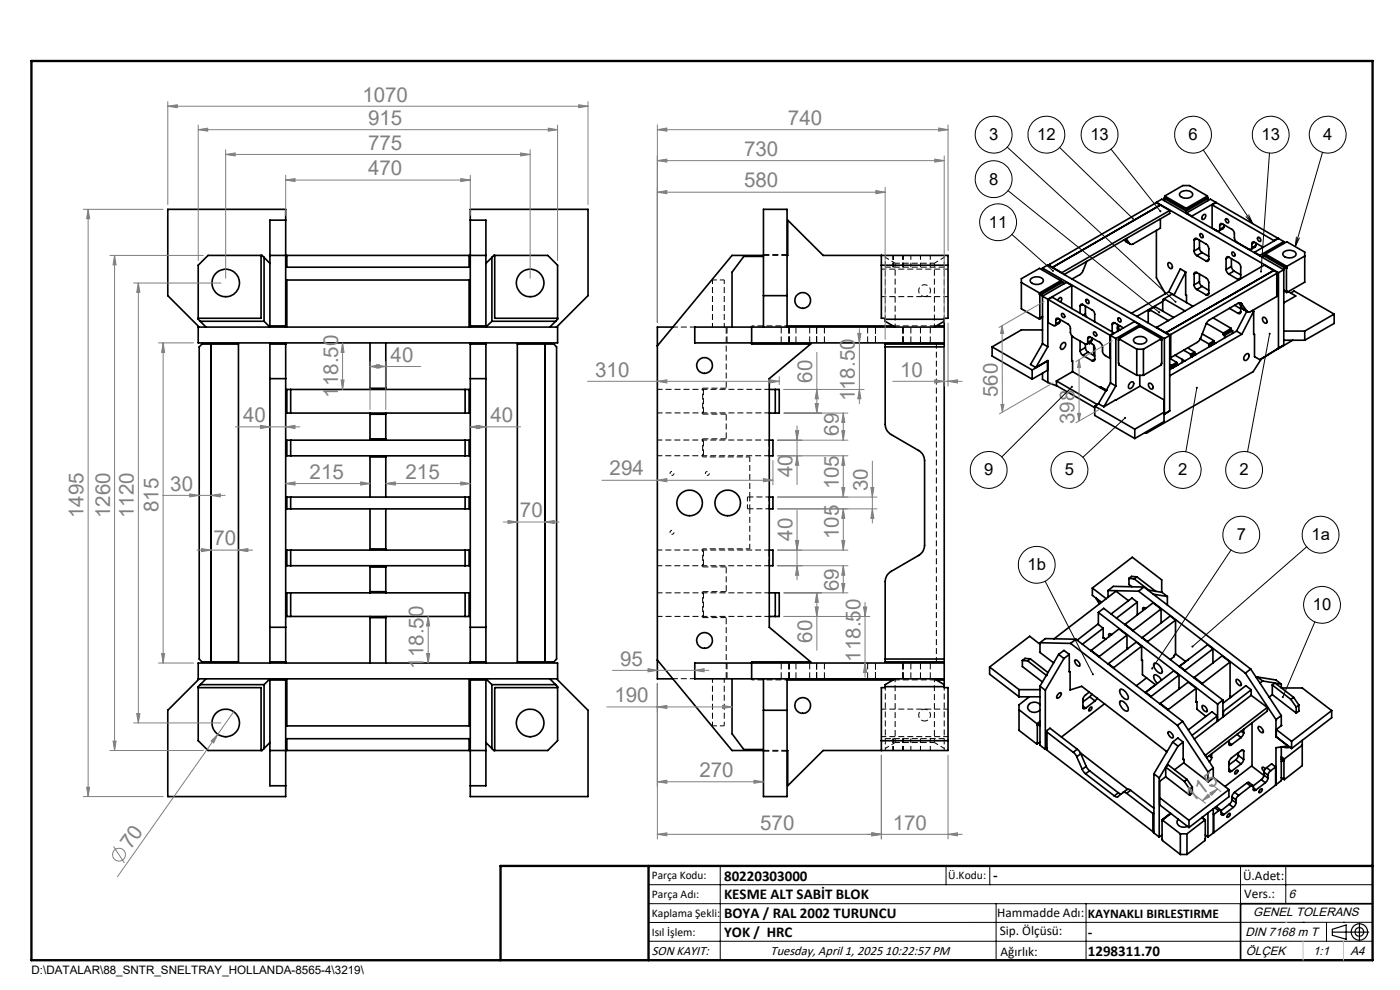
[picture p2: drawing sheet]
<svg xmlns="http://www.w3.org/2000/svg" width="297mm" height="210mm" viewBox="0 0 297 210" stroke-linecap="round" stroke-linejoin="round" font-family="sans-serif">
<g fill="none" stroke="#000" stroke-width=".35">
<path d="M55.4 54.2v13.3h-13.3M56 54.6l-.4-.4h-11.5l-2 2.1v11.4l1.6 1.7M56 54.6v13.5M56 54.6l1.3 1.3M57.3 54.2h3.3M60.6 46.7h-3.3v22.7l-1.3-1.3M60.9 54.2h38.6v2.5h-38.6zM99.8 54.2h3.3M99.8 46.7h3.3v22.7l1.3-1.3M104.4 54.6l.3-.4h11.5l2.1 2.1v11.4l-.4 .4M104.4 54.6l-1.3 1.3M104.4 54.6v13.5"/>
<path d="M105 54.2v13.3h13.3M162 54.2h-6.7l-15.8 19.2M162 54.4h-4.2l-2.5 3.3v11.7M167 54.2h.1v-7.5l7.5 7.5h26.5v13.3h-.8v1.6h-1.7M187 54.2v13.3h.8v.6l2.1 1.3M187 56.3h14.1M216.7 59.9l3.8 2.3M218.7 59.1a1.77 1.77 0 0 1 2.6 .4 1.53 1.53 0 0 1-2.2 .6l-.5-.4zM221.2 56.9l25.8 14.9M221.2 56.9l1.1-.7 25.8 14.9M221.2 56.9v.4M222.6 56.3l.7 .4"/>
<path d="M223.3 56.7l1.9 1.1M223.3 56.7v.1M225 59.5l-4.5-2.6-3.8 2.2v6.4l3.8 2.2M225 59.5l-4.5 2.7M225 59.5v.4l-4.5 2.6M225 59.6l.5 .3M225.2 57.8v.2M225.5 59.9l-4.6 2.6M225.5 59.9l.3 .3M230.5 55.4l-1.1 2.6-2 1.2M238.5 50.8l.3 .4M238.8 51.2l1 .6"/>
<path d="M238.8 51.2l.8 .5M238.9 50.6l.7 1.1M245.3 42.9v.2M245.3 48.9v10l1.9 3.4M245.3 42.9l1.2-.6 25.8 14.9M245.3 42.9l25.9 14.9M246.2 46.4v2l-5.8 3.3-.5 .1-.3-.1M246.2 43.5l1.9 1.2M246.2 43.5l-22.9 13.2M246.2 43.5l-.7-.4h-.4l-22.5 13v.3M247 42.1l4.6 2.7M247.1 41.9l-.1 .7"/>
<path d="M247.1 41.9l4.5 2.6M247.1 41.6l3.8-2.2h1.4l3.9 2.2M247.1 41.6l4.5 2.6M247.1 41.6v.3M247.9 55.8a.73 .73 0 0 1 .7 .4 .73 .73 0 0 1-.1 .8 .84 .84 0 0 1-.6-1.2zM248.1 44.7l-22.9 13.1M248.1 44.7v.6l-22.4 12.9M250.4 40.8a1.66 1.66 0 0 1 2.6 .5 1.68 1.68 0 0 1-2.7 .2l-.1-.4zM251.5 57.7l-2.4 4.9M251.5 57.7v4.9l.1-.1M251.5 57.7l-1.1-.7-2.5 4.9M251.6 44.2v.3"/>
<path d="M251.6 44.8v.5M251.7 45.2v.1M251.7 45.2l1.1 .7M252.8 45.9v.1M253.3 53.2l.2 .7 .4 .3M253.3 51v2.2M253.3 58.1v2.3M253.9 57.8l2.3 1.4 .2 .7v2.3M253.9 57.8h-.4l-.2 .3M253.9 50.6l2 1.2 .4 .4 .1 .5v2.3M253.9 50.6h-.4l-.2 .4M253.9 54.2l2 1.2"/>
<path d="M253.9 50.6l-.6 .4M253.9 57.8l-.6 .3M254.5 52.6l.1 .6 .4 .4M254.5 59.8l.1 .6 .4 .3M254.5 52.6l-1.2 .6M254.5 51v1.6M254.5 58.1v1.7M254.5 59.8l-1.2 .6M254.6 49.6a.48 .48 0 0 1 .5 .2 .48 .48 0 0 1-.1 .6l-.3-.1zM255 53.6l-1.1 .6M255 53.6l1.4 .8M255.2 45.7a.36 .36 0 0 1 .5-.2 .36 .36 0 0 1 0 .6 .37 .37 0 0 1-.4 .5 .37 .37 0 0 1-.3-.4z"/>
<path d="M256.2 41.9v.7M256.2 41.9l-4.6 2.6M256.2 41.6l-4.6 2.6M256.2 41.6v.3M256.2 42.1l-4.6 2.7M256.4 55l-.2 .4h-.3M256.4 55l-.5 .4M257.1 43.5v4.9l1.3 .6 .3-.1 .1-.3M257.1 43.5l13.2 7.5M257.1 43.5l.9-.5 13.1 7.5M257.9 42.9l-5.1 3M257.9 42.9v.1"/>
<path d="M257.9 48.8v.1M257.9 42.9l-1.1-.6-5.1 2.9M258.8 47.8v.8M259.3 47.5l2.1 1.2 .3 .3 .2 .4v1.1l.5 .9 2.7 1.5h.3l.2-.3M259.3 47.5l-.3-.1-.2 .4M259.3 47.5l-.5 .3M259.6 48.1l-.1 .4-.9 .5M259.6 48.1l-.8 .5M259.6 47.7v.4M260 46.4a.53 .53 0 0 1 .6 .3 .53 .53 0 0 1-.1 .6 .63 .63 0 0 1-.5-.9zM260.1 57.2l.1 .5 .5 .4M260.1 54.9v2.3"/>
<path d="M260.7 54.5l2 1.2 .3 .3 .2 .5v2.4M260.7 54.5h-.5l-.1 .4M260.7 58.1l1.9 1.2M260.7 54.5l-.6 .4M261.2 56.5l.2 .5 .4 .5M261.2 56.5l-1.1 .7M261.2 54.9v1.6M261.3 53.5a.47 .47 0 0 1 .6 .3 .47 .47 0 0 1-.1 .6l-.4-.3zM261.8 57.5l-1.1 .6M261.8 57.5l1.4 .8M262.6 59.3l.2 .1M263.2 58.9v.2"/>
<path d="M263.2 58.9l-.6 .4M265.6 51.7v.9M266.1 51.4h-.4l-.1 .3M266.1 51.4l1.9 1M266.1 53.5v.1M266.1 53.5l1.2 .7M266.1 51.4l-.5 .3M266.4 52.1l-.1 .3-.9 .5M266.4 52.1l-.8 .5M266.4 51.6v.5M266.9 50.3a.51 .51 0 0 1 .5 .3 .51 .51 0 0 1-.2 .6 .58 .58 0 0 1-.3-.9zM267.3 54.2v.1"/>
<path d="M268 54.2l-.3 .3M268 54.2l4.6 2.7M268.5 53.9l4.5-2.6 3.8 2.2v6.4l-3.8 2.1M268.5 53.9v.3l4.5 2.6M268.5 53.9l4.5 2.6M268.5 54l-.5 .2M270.2 57.4l.7 .3v5.2l-5.6 3.2-.5 .1-.3-.2M270.2 57.4l-22.9 13.2M270.2 57.4l-2-1.2-22.8 13.3M270.3 51v.1M270.9 58l-22.5 13M271.1 50.5l-.8 .5"/>
<path d="M271.1 50.5v.2M271.2 57.8v16.1M272.3 53.5a1.78 1.78 0 0 1 2.7 .3 1.6 1.6 0 0 1-2.5 .6l-.4-.4zM272.3 57.2l-1.1 .6M272.3 51.3v.3M272.3 57.2v16M272.3 51.3l-5 2.9M272.3 51.3l-1.1-.7-5.1 2.9M272.6 56.9l-.3 .3M272.6 56.9h.3M272.9 56.9v4.9M273 56.8l-.1 .1"/>
<path d="M273 56.5v.3M276.8 54.3l-3.8 2.2M42.1 69.4h76.2v3.3h-76.2zM42.3 69.4l-6.7-6.7v-18.3h25v25M42.5 68.1h13.5M42.8 73h7.8v67.4h-7.8l-.5-.6v-66.2zM44.8 73v67.4M57.3 73h3.3M57.3 72.7v67.9M57.3 69.1h3.3M60.6 72.7v67.9M60.9 69.4v-10h38.6v10"/>
<path d="M78.5 72.7v9.9M81.8 72.7v9.9M99.8 73h3.3M99.8 69.4v-25h24.9v18.3l-6.6 6.7M99.8 72.7v67.9M99.8 69.1h3.3M103.1 72.7v67.9M104.4 68.1h13.5M109.7 73h7.8l.6 .6v66.2l-.6 .6h-7.8zM115.6 73v67.4M117.9 68.1l-1.3 1.3M142.7 69.4h-3.2v74.6h3.2"/>
<path d="M147.4 69.4h52.9v3.3h-52.9zM159.5 69.4v3.6h12.5l-8.8 7.3v52.8l8.8 7.3h-12.5v3.6M162 69.4v-25h5v25M162 62.7h5M167 69.1h22.5M187.8 73h12.5v67.4h-12.5v-17a2.5 2.5 0 0 1 1.3-2.2l5.8-3.4a2.47 2.47 0 0 0 1.2-2.1v-18a2.5 2.5 0 0 0-1.2-2.1l-5.8-3.4a2.47 2.47 0 0 1-1.3-2.2zM187.8 73.6h12.5M187.8 67.7h12.5M200.3 68.1l-2.1 1.3M210.5 73.6l8.5 4.9M210.5 73.6v1.9l8.5 4.9M219 78.5v1.9"/>
<path d="M219.7 78l2.6-1.5v4.6M220.5 62.2v.3M220.5 62.5h.1M220.6 67.4h.3M220.6 62.5v4.9M220.6 62.5h.3M220.6 67.4l-.1 .3M220.9 62.5l.3 .3M221.2 70h-4.5l-6.2 3.6M221.2 67.1l-.3 .3M221.2 67.2l-.3 .2M221.2 67.3l-.7 .4"/>
<path d="M221.2 62.8v10.1M221.2 79.2v1.3l1.1 .6M221.2 72.9l1.1 .6M221.2 62.8l1.1 .7M221.2 72.9l-2.6 4.4 1.1 .7M222.2 76.5v.1M222.2 76.6l-3.2 1.9M222.2 76.6v2l-3.2 1.8M222.3 63.5v10M222.3 73.5l-2.6 4.5M222.4 63.5v4.9l1.2 .7h.2l.2-.4M222.4 63.5l13.1 7.6"/>
<path d="M222.4 63.5l.8-.5 13.1 7.6M224 67.9v.8M224.4 63.7a.48 .48 0 0 1 .2-.5 .48 .48 0 0 1 .6 .1l-.3 .8M224.5 67.6l2.3 1.4 .3 .6v1l.2 .6 .3 .3 2.8 1.6 .3-.2 .1-.3M224.5 67.6l-.3-.1-.2 .4M224.5 67.6l-.5 .3M224.8 68.2l-.2 .4-.8 .5M224.8 68.2l-.8 .5M224.8 67.7v.5M225.2 66.5a.49 .49 0 0 1 .6 .3 .49 .49 0 0 1-.1 .6l-.4-.3zM225.3 72.9a.44 .44 0 0 1 .7-.2 .44 .44 0 0 1 0 .7 .68 .68 0 0 1-1 .5v-.4zM227.4 76.5h.1v2.3"/>
<path d="M227.4 60.6l-5.1 2.9M227.4 60.6v4.8M227.4 71.2v5.3M227.4 60.6l-1.2-.7-5 2.9M227.5 78.8l7.1 4.1M227.5 78.8l-3.4 2M229.1 74.4l.2 .5 .4 .5M229.1 64.9v1.6M229.1 72.3v2.1M229.7 64.6l2.3 1.4 .2 .5v1.8M229.7 64.6h-.4l-.2 .3M229.7 75.4l2 1.1"/>
<path d="M229.7 64.6l-.6 .3M230.3 66.6l.3 .7M230.3 73.7l.1 .6 .4 .4M230.3 64.9v1.7M230.3 73v.7M230.3 73.7l-1.2 .7M230.3 66.6l-.5 .2M230.4 63.6a.47 .47 0 0 1 .6 .2 .47 .47 0 0 1-.2 .6l-.4-.4zM230.8 71.8v.8M230.8 74.7l-1.1 .7M230.8 74.7l1.4 .8M231 72.8l.1 .1 .3-.1"/>
<path d="M231.2 72.6l.8 .6 .2 .5v2.5M231.3 71.5l2.2 1.2 .4 .7 .1 1.5 .4 .4 1.1 .7M231.3 71.5h-.4l-.1 .3M231.3 71.5l-.5 .3M231.6 72.1l-.1 .4-.9 .5M231.6 72.1l-.8 .5M231.6 71.6v.5M232 73.2v2.2M232.1 70.4a.53 .53 0 0 1 .5 .3 .53 .53 0 0 1-.2 .6 .66 .66 0 0 1-.3-.9zM232.2 76.2l-.1 .3h-.4M232.2 76.2l-.5 .3M235.5 71.1v4.9"/>
<path d="M235.6 76h-.1M235.6 71.1l1.1 .7M235.6 71.1v10.1M235.9 68.8v1.6M236.3 70.6l-.8 .5M236.3 70.6v.1M236.5 68.5h-.4l-.2 .3M236.5 68.5l1.8 1.1M236.5 68.5l-.6 .3M236.7 71.8v10.1M237.1 69.6h.1M237.1 69.6l.6 .3"/>
<path d="M237.1 68.8v1.5M237.2 67.5a.48 .48 0 0 1 .5 .2 .48 .48 0 0 1-.1 .6l-.4-.4zM237.3 71.9l4.6-2.7 4.5 2.7M237.3 71.9l3.9 2.2M237.3 71.9v.2M237.3 71.9v5.5l3.9 2.2M237.6 69.2l-.5 .3M240.5 71.9a1.72 1.72 0 0 1 2.8 .3 1.69 1.69 0 0 1-2.8 0zM241.2 74.1h1.4M241.2 79.6h1.4M241.2 74.1v5.5M241.8 68.9l-5.1 2.9"/>
<path d="M241.8 68.9v.4M241.8 79.6v2.3M241.8 68.9l-1.1-.7-5.1 2.9M242.6 74.1v5.5M243.6 65.9v2.6M243.9 65.7l4 2.3M243.9 65.7v.3l-.3-.1M243.9 65.7l1.1-.7 4 2.3M243.9 65.7l-.3 .2M245.4 69.5h.1M245.4 69.5l1.9 1.1M246.4 71.9l-3.8 2.2"/>
<path d="M246.4 71.9v5.5l-3.8 2.2M246.4 71.9l.1 .2M246.7 63.6v2.4M246.7 64l-5.5 3.1M246.9 63.4v.3l-.2-.1M246.9 63.4l4.5 2.6M246.9 63.4l1.7-1 4.5 2.6M246.9 63.4l-.2 .2M247 71.8v16M247.3 70.6v.1M247.3 70.6l.7 .4M247.9 61.9l1.2 .7"/>
<path d="M247.9 61.9l-7.9 4.6M248 71h.4M248 71h.1M248.1 71.1v16.1M248.1 75.9h.3M248.1 77.3l.4 .2M248.1 76l1.5 .9M248.1 71.1l-1.1 .7M248.4 71v4.9M248.5 77.5v.3M248.5 77.8l.3 .2M248.8 78v.1"/>
<path d="M249.1 62.6h-.1M249.3 75.3l2.1 1.3M249.6 77.2l-1.1 .6M249.6 77.2l.3 .2M249.6 76.9l-1.1 .6M249.6 76.9v.3M249.9 77.4l-1.1 .6M249.9 77.4h.1M250.8 76.2v.7M251.1 74.3l1.5 .8M251.5 62.5l.2 .1v1.6M252 73.8l1.4 .9"/>
<path d="M252.6 75.1v.4M252.6 75.5l.3 .1M252.9 75.6v.1M253.3 60.4l.1 .4 .5 .6M253.4 75l-.8 .5M253.4 75l.3 .1M253.4 74.7l-.8 .4M253.4 74.7v.3M253.7 75.1l-.8 .5M253.7 75.1v.1M253.9 61.4l2 1.1M254.6 71.9l1.8 1"/>
<path d="M255 70.8l2.6 1.5M255 60.7l-1.1 .7M255 60.7l1.4 .9M255.9 68.6l3.6 2.1M256.4 62.2l-.1 .4-.4-.1M256.4 72.9v.4M256.4 73.3l.3 .1M256.4 62.2l-.5 .3M256.7 73.4v.1M257.3 67.4l3.9 2.3M257.6 72.6l-1.2 .7M257.6 72.6l.2 .2"/>
<path d="M257.6 72.3l-1.2 .6M257.6 72.3v.3M257.8 72.8l-1.1 .6M257.8 72.8h.1M259.5 70.7v.3M259.5 71l.3 .1M259.8 71.1v.6M260.8 65.4l1.8 1.1M261.2 70l-1.7 1M261.2 70l.3 .2M261.2 69.7l-1.7 1M261.2 69.7v.3"/>
<path d="M261.5 70.2l-1.7 .9M261.5 70.2v.5M261.9 64.8l1.3 .7M262.3 70.2l1.2 .7M262.3 70.2l-14.2 8.2M262.8 64.3l.9 1.2M263.1 64.2l.3 .2M263.2 66.1l-.2 .4h-.4M263.2 64.9v1.2M263.2 66.1l-.6 .4M263.4 64.4l-.3-.2-.5 .1-6.2 3.7-.5 .5-1.2 3.2-.5 .7-5.8 3.5M263.4 64.4l1.1 1.6"/>
<path d="M263.5 70.9l-15.4 8.8M263.7 65.5l1 .7M263.7 65.5l.8 .5M264.3 75.2a.42 .42 0 0 1 .6-.1 .42 .42 0 0 1 0 .6 .65 .65 0 0 1-.3 .6 .65 .65 0 0 1-.7 0v-.7zM264.5 66.1l-2.2 4.1M265.7 65.9l.3 .1M266 70.8l.1 .1v4.8l1.2 .6M266 66l-2.5 4.9M266 66v4.9h.1M267.6 76.1l-1.7 2.7-22.7 13.1-.3-.1M267.9 67.3a.76 .76 0 0 1 .8 .4 .76 .76 0 0 1-.1 .9 .86 .86 0 0 1-.7-1.3zM271 74v.1"/>
<path d="M271.2 73.9l-3.9 2.4M272.3 70.2h4.5M272.3 72.2h4.5M272.3 61.5l.3 .3M272.3 61.6l.3 .2M272.3 61.7l.7 .3M272.3 73.2l-1.1 .7M272.3 73.2l-5 3.1M272.6 61.8h.3M272.9 61.8l.1 .2M273.3 61.9l1.6 .9-2.6 1.5M273.8 62.2l.7-.5 8.5 4.9"/>
<path d="M274.2 72.2l-3.2 1.9M276.8 70.2v2M283 66.6l-6.2 3.6M283 66.6v2l-6.2 3.6M57.3 80.3h3.3M60.9 82.6h38.6v5h-38.6zM60.9 93.4h38.6v3.3h-38.6zM61.7 82.6v5M61.7 93.4v3.3M78.5 96.9h3.3M78.5 87.6v5.8M78.5 96.7v8.7"/>
<path d="M78.5 82.4h3.3M78.5 87.9h3.3M78.5 93.1h3.3M81.8 87.6v5.8M81.8 96.7v8.7M98.7 82.6v5M98.7 93.4v3.3M99.8 80.3h3.3M163.2 82.6h2.1v5h-2.1M163.2 93.4h.8v3.3h-.8M164.5 82.6v5M222.3 81.1l2 .8"/>
<path d="M224.1 80.8l8.7 5M224.1 80.8v1l8.1 4.7M232.2 86.1v2l8.5 4.9M232.2 86.1l8.5 4.9M233.1 85.6l-.9 .5M233.4 82.3v-.3l1.3 .8M233.5 82.2l1.2 .6M233.5 82.2v.1M233.6 82.1l-.1 .1M234.7 82.8h.1M235.6 81.2l1.1 .7M235.6 81.2l-2.6 4.4 1.2 .7"/>
<path d="M236.6 84.9l5.3-3 5 2.9v4.6l-6.2 3.6M236.7 84.9l-2.5 1.4M236.7 81.9l-2.5 4.4M239.7 81.2a.46 .46 0 0 1 .7-.2 .46 .46 0 0 1 0 .8 .62 .62 0 0 1-.3 .5 .62 .62 0 0 1-.7-.1v-.4zM240.7 91v2M243.7 81.3a.74 .74 0 0 1 .8 .4 .74 .74 0 0 1-.1 .8 .91 .91 0 0 1-.7-1.2zM246.9 87.4l-6.2 3.6M248.1 87.2l-1.1 .6M60.9 105.4h38.6v2.5h-38.6zM60.9 116.7h38.6v3.3h-38.6zM61.7 105.4v2.5M61.7 116.7v3.3"/>
<path d="M78.5 116.4h3.3M78.5 107.9v8.8M81.8 107.9v8.8M98.7 105.4v2.5M98.7 116.7v3.3M163.2 105.4h.8v2.5h-.8M163.2 116.7h.8v3.3h-.8M57.3 133.1h3.3M60.9 125.8h38.6v5h-38.6zM61.7 125.8v5M78.5 120v5.8M78.5 130.8v9.8"/>
<path d="M78.5 131h3.3M78.5 125.5h3.3M78.5 120.3h3.3M81.8 120v5.8M81.8 130.8v9.8M98.7 125.8v5M99.8 133.1h3.3M163.2 125.8h2.1v5h-2.1M164.5 125.8v5M187.8 139.8h12.5M218.6 139.8l-.6 .4M218.6 139.8l3.7 2.9"/>
<path d="M218.6 139.8l-1.1-.1-.6 .4M220.6 136.7l-2.2-1.7-8.5 6.5M220.6 138.3l2.9 2.3M220.6 136.3v2.1M220.6 136.3l6.5 .2M223.6 135.5h.1M224.6 138.8l-4 6.7M224.6 138.8l1.1 .9M224.6 138.8l1.1-.8 1.1 .8M225.7 139.7l-3.9 6.7M226.8 138.8l-1.1 .9M226.8 138.8l.1 3.6"/>
<path d="M227.1 136.5l22.7 17.4M228.1 140a1 1 0 0 1 .9 1.3 1.08 1.08 0 0 1-.9-1.3zM228.2 135.6l-1.1 .9M228.2 135.6l22.7 17.4M228.2 135.6l-6.4-.1-1.2 .8M231.5 138l1.7 1.3M231.5 138v.1M231.7 124.7l8.5-6.5 6.3 4.8v2.7M231.7 124.7l3 2.3M231.7 124.7v1.6l1.9 1.5-1.1-.9M232.5 126.9l.7 1.2M232.6 126.9h-.1"/>
<path d="M233 129.9v2.6M233 129.9l25.3 19.5M233 129.9l1.1-.9 25.3 19.5M233.2 139.3v.1M234 133.3l-4.4 3.4M234 133.3v2.1l.2-.1M234 133.3l-1.1-.9-4.4 3.4M234 135.2l.6 .4M235.1 125.3v1.4M235.1 125.3l6.4 .1M235.8 134.6a.35 .35 0 0 0-.5-.1 .35 .35 0 0 0 0 .5M238.7 132.4l1.7 1.3"/>
<path d="M238.7 132.4v.2M239.1 134.7l-1.7-1.3-5.9 4.6M239.1 134.7l-5.9 4.6M239.1 134.7v3l.1-.1-.1-.1M239.4 127.4l-2.7-2-13.1 10.1M239.5 122.7v1.3l.6 .5M239.5 122.7l1.1 .1M240.4 133.7v.1M240.6 122.8l3.1 2.4M241.2 122.4l3.9 3M241.2 122.4l-.6 .4M241.2 122.4l-1.1-.1-.6 .4"/>
<path d="M241.3 127.7l-4.4 3.4M241.3 127.7v2.7M241.3 127.7l-1.2-.8-4.4 3.3M241.5 125.4l22.7 17.4M242.2 137.1l-5.9 4.5M242.2 137.1v3l.1-.1M242.2 137.1l-1.1-.9-6 4.6M242.2 139.9l.2 .1v3.1l2.7 2.2M242.3 135.2l1.2 .9M242.3 135.2v.2M242.7 124.5l-1.2 .9M242.7 124.5l22.6 17.4"/>
<path d="M242.7 124.5l-6.5-.1-1.1 .9M243 129.1a.36 .36 0 0 0-.5-.2 .36 .36 0 0 0 0 .6M243.5 136.1v.1M243.5 125.2l3 .5 1.1 .8M244.7 126l2.9 .5M245.1 125.4h.1M246.3 129.2l-1.7-1.3-5.9 4.5M246.3 129.2l-5.9 4.5M246.3 129.2v3M247.6 126.5v1.8M249.4 131.5v7.3l-.3 .2v.3l-.8 .6M249.4 131.5l-5.9 4.6"/>
<path d="M249.4 131.5l-1.2-.8-5.9 4.5M249.4 138.7l2.1 1.6M252.1 139.9h.1M252.1 139.9l-1.9 1.5M257.3 137.6l-5.9 4.6M257.3 137.6v3M257.3 137.6l-1.1-.8-5.9 4.5M42.1 145.9h13.3v13.3M42.1 140.6h76.2v3.4h-76.2zM42.3 144l-6.7 6.7v18.3h25v-25M42.5 145.2h13.5M43.7 144l-1.6 1.7v11.4l2 2.1h11.5l.4-.4"/>
<path d="M56 145.2v13.6M56 145.2l1.3-1.2v22.7h3.3M57.3 140.4h3.3M57.3 159.2h3.3M57.3 157.5l-1.3 1.3M57.3 144.2h3.3M60.9 144v10h38.6v-10M60.9 156.7h38.6v2.5h-38.6zM99.8 140.4h3.3M99.8 144v25h24.9v-18.3l-6.6-6.7M99.8 159.2h3.3M99.8 144.2h3.3"/>
<path d="M103.1 157.5l1.3 1.3M104.4 145.2l-1.3-1.2v22.7h-3.3M104.4 145.2v13.6M104.4 145.2h13.5M116.6 144l1.3 1.2M117.9 145.2l.4 .5v11.4l-2.1 2.1h-11.5l-.3-.4M118.3 145.9h-13.3v13.3M139.5 140l15.8 19.2h6.7M147.4 140.6h52.9v3.4h-52.9zM155.3 144v11.6l2.5 3.4h4.2M162 144v25h5v-25M162 150.7h5"/>
<path d="M167 144.2h22.5M187 157.1h14.1M187.8 145.7h12.5M189.9 144l-2.1 1.2v.7h-.8v13.3M198.2 144l2.1 1.2M198.6 144.2h1.7v1.7h.8v13.3h-26.5l-7.5 7.5v-7.5h-.1M209.9 141.5v1.5l6.3 4.8M209.9 141.5l6.3 4.8M216.2 146.3h4.4M216.2 147.8h4.4M216.2 146.3v1.5M216.2 150.6l3.8 2.9"/>
<path d="M216.9 140.1v1.3l4.3 3.3M216.9 140.1l1.1 .1M218 140.2l4 3.1M218.4 147.8l-2.2 1.7v5.4l3.8 3M220 153.5v.3M220 153.8h.1M220.1 153.8v3.8M220.1 153.8h.2M220.1 157.6l-.1 .3M220.2 157.6l-.2 .3M220.3 153.8l.3 .2M220.6 149.5a1.44 1.44 0 0 0-1.5-.5 1.44 1.44 0 0 0-1 1.3 1.61 1.61 0 0 0 2.5 .3"/>
<path d="M220.6 157.4l-.5 .2M220.6 153.6l-.3 .2M220.6 153.3l-.6 .5M220.6 153l-.6 .5M220.6 145.5l1.2 .9M220.6 145.5v12.6l1.2 .9M221.8 146.4v12.6M222 143.3h.1M222 143.2v.1M222.1 155.3l5.6 4.3M222.1 158.7l-.3 .3M224.6 147.1a.33 .33 0 0 1 .5-.1 .33 .33 0 0 1-.1 .5 .56 .56 0 0 1-.8 .4z"/>
<path d="M226.8 142.4l.2 .1v3.9l2.5-.8 18 14M227.7 159.6l.7 .9M228.5 158.9l.8 1M228.5 158.9l-5.8-4.4-.6 .5v4.1l22.5 17.3M228.5 158.9l-.8 .7M229.2 159.7l10 7.7M229.3 159.9l-.9 .6M229.3 159.9l1.1 2.7M229.7 149.8l.6 .4M231.1 146.8l-.9 .7-.5 .8v1.8l.2 .3 .4-.2M231.2 147.8l1.1 .9M231.2 147.8l-1.5 1.1"/>
<path d="M231.2 150.1a.27 .27 0 0 1 .5 0 .27 .27 0 0 1-.2 .4l-.1 .1a.28 .28 0 0 1-.4 .1 .28 .28 0 0 1 .1-.4zM231.6 147.2l-.4 .6M232.3 148.7l-2 1.5M232.8 148.1l-.5 .6M234.3 149.3l-9.1 7M235.1 140.8l1.2 .8M235.1 140.8v.1M236.3 141.6v.2M237.6 146.3a1.83 1.83 0 0 1 1.8 1.7v.1a.6 .6 0 0 1-.6 .3 .6 .6 0 0 1-.5-.5 1.5 1.5 0 0 1-.7-1.6zM237.6 148.7a1.77 1.77 0 0 1 1.7 2.1 1.77 1.77 0 0 1-1.7-2.1zM243.1 146.9l1.1 .8M243.1 146.9v.1"/>
<path d="M243.2 143.8l-2.1 1.7M244.2 147.7v.2M244.8 140.7a1.31 1.31 0 0 1 1.5 1l.2 .2a.52 .52 0 0 1-.1 .9 .52 .52 0 0 1-.8-.3 1.69 1.69 0 0 1-.8-1.8zM245.1 145.3l-2.1 1.6M246.1 149.2l1.7 1.3M246.1 149.2v.2M246.4 144.3a1.42 1.42 0 0 0-1.6-1.1 1.68 1.68 0 0 0 .7 1.7M247.8 150.5v.2M247.9 155.2a1.09 1.09 0 0 1 .9 1.3 1.11 1.11 0 0 1-.9-1.3zM248.8 157.4l1.1 .9M248.8 157.4l-4 6.7M248.8 157.4l1.1-.8 1.1 .8"/>
<path d="M249.8 153.9l6.5 9.9M249.9 158.3l-2.6 4.4M250.1 143.2l-1.1-.9-5.9 4.6M250.1 143.2l-5.9 4.5M250.1 143.2v2.9v-.1M250.3 141.3l1.1 .9M250.3 141.3v.1M250.9 153l-1.1 .9M250.9 153l6.5 9.9M251 157.4l-1.1 .9M251 157.4v3.7h.1M251.4 142.2v.1"/>
<path d="M253.4 143.7v.1M253.4 143.7l1.7 1.3M253.8 146l-6 4.5M253.8 146v3l.1-.1M253.8 146l-1.7-1.3-6 4.5M253.8 148.8l.1 .1v1.6l1.9 1.5M255 149.8a.85 .85 0 0 1 1.1 .9v.1a.55 .55 0 0 1-.6 .1 .55 .55 0 0 1-.3-.5zM255.1 145v.1M257 159.9v.8M258.2 151.9l-5.3 4.1M258.2 151.9v1.1M258.2 151.9l-1.1-.9-5 3.8"/>
<path d="M258.3 149.4v3.6M259.4 150.8l.1 .1M259.4 148.5l-1.1 .9M259.4 148.5v3.6M259.5 150.9v1.1M260.7 157.1v.9l.4 .1 .2-.1M260.7 157.5l.6 .5M260.9 140.4l-1.6-1.3-5.9 4.6M260.9 140.4l-5.8 4.6M260.9 140.4v7.6M260.9 147.6l.3 .2M262.3 144.1a1.02 1.02 0 0 1 .9 1.3 1.1 1.1 0 0 1-.9-1.3z"/>
<path d="M262.4 155.8l.9 .6M262.7 159.7v.6M263.3 156.4l-2 1.6M263.3 155.1l.5 .4M263.5 159.1l.3 .2M263.8 155.5l-.5 .9M263.8 159.3l-.1-.2h-.3l-2.1 1.7-.5 .5-.1 .4v1.8l.1 .3 .5-.2M263.8 154.7v.8M263.8 159.3v1.8M264.2 142.8l6.5 9.8M265.3 141.9l-1.1 .9M265.3 141.9l6.5 9.9"/>
<path d="M265.4 147.5l-12 9.3M265.4 147.5l3.5 2.6M265.4 146.3l-5.9 4.6M265.4 146.3v1.2M265.4 146.3l-1.1-.9-4.9 3.8M265.6 153.3v9.3l2.5 1.9M266.7 143.6l1.2 .9M266.7 143.6l-.2 .1M266.7 143.6l4 .6 1.1 .9M266.9 154.2a.95 .95 0 0 1 1.1 1 .55 .55 0 0 1-.6 .1 .55 .55 0 0 1-.3-.4zM267.9 144.5l-.6 .4M267.9 144.5l2.5 .4"/>
<path d="M268.9 150.1l-13.2 10.1M268.9 150.1v.7l-12.9 9.9M269.9 145.3l4 3.1M269.9 147.3l5.1 4M269.9 145.3v2M269.9 145.3l.6-.4 3.9 3M269.9 147.3l-.7 .6M270.5 144.9l1.3 .2M270.7 152.6v3.7M270.7 156.3l2.5 1.9M270.8 154.8l3.2 2.5M270.8 154.8v1.5l3.2 2.5"/>
<path d="M270.8 156.2l-.1 .1M271.8 153.8l-1 1M271.8 145.1v.8M271.8 151.8v2.1M271.8 158.4v7.2l-1.1 .9M271.8 151.8l-1.1 .8M271.9 145.9h4.4l6.2 4.8M272.2 158.4l.6 .2 .8-.1M273.2 158.2l-2.5 .4v7.9M273.3 158.2h-.1M273.9 148.4l1.1 1.6M274 157.3v1.5"/>
<path d="M274.4 147.9l-.5 .5M274.4 147.9l1.2 1.7M275 150v1.3M275.6 149.6l-.6 .4M275.6 149.6v1.2l-.6 .5M276.3 158.1l-3.8 2.9M276.3 157v5.4l-3.8 3M282.5 150.7v1.6l-8.5 6.5M282.5 150.7l-8.5 6.6M228.4 160.5l1.2 2.7M229.6 163.2l.7 .9M230.3 164.1l6.1 4.7"/>
<path d="M230.4 162.6l.7 .9M230.4 162.6l-.8 .6M231.1 163.5l-.8 .6M231.1 163.5l6.1 4.7M237.2 168.2l.7 .2M237.2 168.2l-.8 .6M238.3 168.1l-1.3 1-.6-.3M238.3 168.1h.3l.4 .2M239 168.3l5.6 4.3M239.9 167.6l-.6-.2-1 .7M239.9 167.6l-.9 .7M239.9 167.6l4.9 3.8"/>
<path d="M244.6 172.6h.2M244.6 176.4h.2M244.6 172.6v3.8M244.8 164.1l1.1 .9M244.8 164.1v12.6l1.1 .8M245.9 165v12.5M246 169.2l6.2 4.8M246.5 173.9l1.8-1.4-1.8 1.4v4.1l.1 .3 3.8 2.9M246.5 177.1l-.6 .4M246.6 173.9l3.8 3M246.6 173.9l-.1 .3M247.3 162.7l3.9 3.1"/>
<path d="M247.3 164.8l5.1 3.9M247.3 162.7v2.1M247.3 162.7l.6-.4 3.9 3M247.3 164.8l-1.3 .9v5l6.2 4.8M247.3 162.7l-1.4 2.3M248.4 172.6l-1.8 1.3M249.2 163.3l1.9-1.5 5.2 4 1.2-.8 3.2 2.5M249.9 173.8a1.12 1.12 0 0 0 .1 1.3 1.12 1.12 0 0 0 1.2 .4l.7-.2M250.4 176.9h1.4M250.4 176.9v4.3M251 161l.2 .1v.8M251.2 165.8l1.2 1.6"/>
<path d="M251.8 165.3l-.6 .5M251.8 165.3l1.1 1.7M251.8 176.9v4.3M252.2 174v1.5M252.4 167.4v1.3M252.9 167l-.5 .4M252.9 167v1.2l-.5 .5M255 173.5l.6 .4M255 173.4l.7 .5M255 173.4l.7 .5-.1 4.4-3.8 2.9M255.5 160l.2 .2M255.6 173.9l-3.8 3"/>
<path d="M255.6 173.9l.1 .3M255.7 177.1l.6 .4M255.7 160.2v.1M256.3 163.8v2M256.3 172.4v5.1M256.5 160.3l.5 .4M257 160.7l-.5 .9M257.4 172.7l.1 .1M257.4 176.6h.1M257.4 162.9l-1.1 .9M257.4 162.9v2.1M257.4 171.6v5.1l-1.1 .8"/>
<path d="M257.5 172.8v3.8M257.7 171.3l.8 .7M257.8 171.2h.4l.8 .7M258.5 172l.5-.1 .1 .9 .3 .1 .2-.1M258.5 172l-1 .8M259.1 172.3l.5 .5M260.6 172.6l.2-.1a.42 .42 0 0 1 .2 .5 .42 .42 0 0 1-.4 .3l-.2 .1-.1-.2zM260.7 167.5v1.5l-8.5 6.5M260.7 167.5l-8.5 6.5M260.7 163.2l.6 .4M260.8 170.6l.8 .7M260.8 170.6l-1.7 1.3"/>
<path d="M261.3 169.6l-.1 .5-.4 .5M261.3 169l.9 .7M261.3 169.6l.9 .7M261.3 169v.6M261.6 171.3l-2 1.5M261.9 168.1l-.6 .9M261.9 168.1l.9 .6M262.1 161.2l1.2 .9M262.1 161.2l-1.4 1.1M262.2 170.3l-.1 .4-.5 .6M262.2 163.5l.3-.1a.5 .5 0 0 1 0 .5 .5 .5 0 0 1-.4 .3l-.2-.1v-.2zM262.2 169.7v.6"/>
<path d="M262.7 160.3l-.6 .9M262.7 160.3l1.1 .8M262.8 168.7l-.5 .5-.1 .5M263.3 162.1l-2 1.5M263.8 161.1l-.1 .5-.4 .5M264.5 166.1l.4-.2 .9 .7M264.5 166.1l.8 .6M264.5 166.1l-2.6 2M265.3 166.7l.2-.1 .4 .1 .1 1 .5-.1M265.3 166.7l-2.5 2M265.6 162.4l-5.7 4.4M265.9 167.1l.6 .5"/>
<path d="M267.4 167.4l.2-.1a.39 .39 0 0 1 .2 .5 .39 .39 0 0 1-.4 .3h-.3zM267.6 165.4l.8 .6M267.6 165.4l-1.7 1.3M268.1 164.4l-.1 .5-.4 .5M268.1 163.8l.9 .7M268.1 164.4l.9 .7M268.1 163.8v.6M268.4 163.2a.38 .38 0 0 0-.2-.4 .38 .38 0 0 0-.5 .1l.5 .7M268.4 166l-1.9 1.6M268.7 162.8l-.5 .6-.1 .4M268.7 162.8l.9 .7M269 165.1l-.3 .6-.3 .3"/>
<path d="M269 164.5v.6M269.6 163.5l-.4 .4-.2 .6M270.6 162.7l-.8-.7-1.1 .8M270.6 162.7l-1 .8M270.6 162.7v3.8l-13.1 10.1M270.6 166.4l.1 .1M271.8 165l.6 .2M271.8 161.1l.3 .2M271.8 160.8l.7 .5M271.8 160.5l.7 .5M272.1 161.3l-.3 .2M272.1 161.3h.3"/>
<path d="M272.2 165.2l.3 .2M272.4 161.3v3.9M272.4 165.2l.1 .2M272.5 161.3h-.1M272.5 161v.3M250.4 181.2h1.4M291.2 191.7h-28v12"/>
<circle cx="47.9" cy="60" r="2.92"/>
<circle cx="112.5" cy="60" r="2.91"/>
<circle cx="149.5" cy="77.5" r="1.67"/>
<circle cx="170.3" cy="63.7" r="1.67"/>
<circle cx="146.3" cy="106.7" r="2.71"/>
<circle cx="154.4" cy="106.7" r="2.71"/>
<circle cx="149.5" cy="135.8" r="1.67"/>
<circle cx="47.9" cy="153.4" r="2.92"/>
<circle cx="112.5" cy="153.4" r="2.91"/>
<circle cx="170.3" cy="149.6" r="1.67"/>
</g>
<g fill="none" stroke="#000" stroke-width=".21" stroke-dasharray="1.3 .6" stroke-dashoffset=".3" stroke-linecap="butt">
<path d="M153.6 59.4h-2.5M189.5 56.7v-2.5M189.5 54.2v2.5M191.6 56.7v-2.5M193.2 56.7v-2.5M195.3 54.2v2.5M197.4 56.7v-2.5M198.2 55.8h-8.3M198.6 73v67.4M158.6 105.4v2.5M159.1 107.9v-2.5M163.1 107.9v-2.5"/>
<path d="M153.6 154h-2.5M189.5 159.2v-2.5M189.5 156.7v2.5M191.6 159.2v-2.5M193.2 159.2v-2.5M195.3 156.7v2.5M197.4 159.2v-2.5M198.2 157.5h-8.3"/>
</g>
<path d="M198.2 55.8v13.6M189.9 69.4v-13.6M196.1 62.9a1.25 1.25 0 0 0 1.2-1.8 1.25 1.25 0 0 0-2.2-.2 1.25 1.25 0 0 0 .9 2h.1M142.5 113.3a.42 .42 0 0 0 .5-.3 .42 .42 0 0 0-.5-.5 .42 .42 0 0 0-.3 .5M142.5 100.8a.42 .42 0 0 0 .5-.3 .42 .42 0 0 0-.5-.5 .42 .42 0 0 0-.3 .5M150 100.8a.42 .42 0 0 0 .5-.3 .42 .42 0 0 0-.5-.5 .42 .42 0 0 0-.3 .5M163.1 105.4h-4M163.1 107.9h-4M189.9 144v13.5M196.1 152.9a1.25 1.25 0 0 0 1.2-1.8 1.25 1.25 0 0 0-2.2-.1 1.25 1.25 0 0 0 .9 1.9h.1M198.2 157.5v-13.5" fill="none" stroke="#000" stroke-width=".21" stroke-dasharray="1.3 .6" stroke-dashoffset=".5" stroke-linecap="butt"/>
<g fill="none" stroke="#000" stroke-width=".21" stroke-dasharray="1.3 .6" stroke-linecap="butt">
<path d="M162 54.2h5M167 54h-5M159.5 69.1v.3M149.1 87.8h5M149.2 82.6v5M154.1 93.1h-5M154.1 82.3h-5M163.2 96.7h-.1M163.2 93.3h-.1M158.6 105.4h.5M158.6 107.9h.5M163.2 105.4h-.1"/>
<path d="M163.2 107.9h-.1M163.2 116.7h-.1M149.1 120.3h5M149.1 131h5M149.2 130.8v-5M154.1 125.5h-5M163.2 120h-.1M159.5 144v.2M167 159.3h-5M167 159.2h-5"/>
</g>
<path d="M200.3 54.2v13.3M187.8 67.5v-13.3M149.1 93.1v3.8M149.1 116.4v3.9M187.8 145.8v13.4M200.3 159.2v-13.4" fill="none" stroke="#000" stroke-width=".21" stroke-dasharray="1.3 .6" stroke-dashoffset=".6" stroke-linecap="butt"/>
<path d="M189.9 55.8l-2.1-1.2M200.3 54.6l-2.1 1.2M151.1 69.4v-10M153.6 69.4v-10M149.1 96.9h10M159.1 116.4h-10M151.1 144v10M153.6 144v10M189.9 157.5l-2.1 1.3M200.3 158.8l-2.1-1.3" fill="none" stroke="#000" stroke-width=".21" stroke-dasharray="1.3 .6" stroke-dashoffset=".4" stroke-linecap="butt"/>
<path d="M200.3 56.7h-12.5M200.3 156.7h-12.5" fill="none" stroke="#000" stroke-width=".21" stroke-dasharray="1.3 .6" stroke-dashoffset=".1" stroke-linecap="butt"/>
<g fill="none" stroke="#000" stroke-width=".21" stroke-dasharray="1.3 .6" stroke-dashoffset=".2" stroke-linecap="butt">
<path d="M201.1 57.1h-14.1M142.7 69.4h4.7M187 62.9h14.1M159.1 96.9v8.5M163.1 96.7h-23.6M163.1 93.3h-23.6M163.2 87.6h-23.7M163.2 82.6h-23.7M159.1 107.9v8.5M163.1 116.7h-23.6M163.1 120h-23.6M163.2 125.8h-23.7"/>
<path d="M163.2 130.8h-23.7M147.4 144h-4.7M187 156.3h14.1M201.1 150.4h-14.1"/>
</g>
<g fill="none" stroke="#000" stroke-width=".21" stroke-dasharray="1.3 .6" stroke-dashoffset="-.1" stroke-linecap="butt">
<path d="M154.1 69.4v12.9M154.2 69.4v3.3M165.7 72.7v-3.3M167.4 72.7v-3.3M168.9 69.4v3.3M171.8 72.7v-3.3M173.2 72.7v-3.3M174.9 72.7v-3.3M184.1 72.7v-3.3M185.7 72.7v-3.3M191.6 72.7v-3.3M193.2 72.7v-3.3"/>
<path d="M195.3 69.4v3.3M197.4 72.7v-3.3M198.6 69.1h-9.1M149.2 93.3v3.4M154.1 87.8v5.3M163.1 93.3v3.4M149.2 120v-3.3M154.1 120.3v5.2M154.1 131v13M163.1 120v-3.3M154.2 144v-3.4M165.7 144v-3.4"/>
<path d="M167.4 144v-3.4M168.9 140.6v3.4M171.8 144v-3.4M173.2 144v-3.4M174.9 144v-3.4M184.1 144v-3.4M185.7 144v-3.4M189.5 144.2h9.1M191.6 144v-3.4M193.2 144v-3.4M195.3 140.6v3.4M197.4 144v-3.4"/>
</g>
<path d="M167 69.1h-7.5M149.1 82.3v5.5M149.1 125.5v5.5M159.5 144.2h7.5" fill="none" stroke="#000" stroke-width=".21" stroke-dasharray="1.3 .6" stroke-dashoffset=".7" stroke-linecap="butt"/>
<g fill="none" stroke="#808080" stroke-width=".21">
<path d="M35.6 22.5l2-.3v.7zM35.6 21.5v21.9M35.6 22.5h89.1M42.1 27.5l2-.3v.6zM42.1 27.5h76.2M42.1 26.5v28.8M47.9 32.8l2-.4v.7zM47.9 31.8v27.2M47.9 32.8h64.6M60.6 38.2l2-.3v.6zM60.6 37.2v8.5M60.6 38.2h39.2"/>
<path d="M97.8 37.9l2 .3-2 .3zM99.8 37.2v8.5M110.5 32.4l2 .4-2 .3zM112.5 31.8v27.2M116.3 27.2l2 .3-2 .3zM118.3 26.5v28.8M122.8 22.2l1.9 .3-1.9 .4zM124.7 21.5v21.9M139.5 34.1l2-.3v.6zM139.5 27.5l2-.3v.6zM139.5 26.5v41.9M139.5 34.1h60.8"/>
<path d="M139.5 27.5h61.6M187.8 39.7v32.3M198.3 33.8l2 .3-2 .3zM199.1 27.2l2 .3-2 .3zM200.3 33.1v35.3M201.1 26.5v26.7M17.7 44.4h16.9M18.7 44.4l.3 2h-.6zM18.7 44.4v124.6M23.3 54.2h19.8M24.3 54.2l.3 2h-.6zM24.3 54.2v105"/>
<path d="M139.5 40.8l2-.4v.7zM139.5 40.8h48.3M185.8 40.4l2 .4-2 .3zM28.3 60h18.6M29.4 60l.3 2h-.7zM29.4 60v93.3M33.6 72.7h7.5M34.6 72.7l.3 2h-.6zM34.6 72.7v67.9M72.7 72.7l.3 2h-.6zM72.7 72.7v9.9M78.5 77.7l2-.3v.7z"/>
<path d="M78.5 76.7v10.1M78.5 77.7h10.8M79.8 77.4l2 .3-2 .4zM81.8 76.7v10.1M165.3 79.9v1.7M173.3 74.7v12.9M182 70.7h.6l-.3 2zM182.3 69.7v15.9M200.3 73.7v8.2M201.1 68.5v13.4M212.6 69.1l.3 1.6h-.6zM212.6 69.1l.1 18.3"/>
<path d="M221.6 63.9l-9.7 5.6M228.9 76.3l.3 1.7h-.6zM228.9 76.3v13M236 72.2l-7.8 4.5M50 90.5h13.6M55.2 90.2l2.1 .3-2.1 .4zM60.6 90.5l2-.3v.7zM72.4 80.6h.6l-.3 2zM99.8 90.5l1.9-.3v.7zM99.8 90.5h10.7M101.1 90.2l2 .3-2 .4zM124.6 80.9h40.7"/>
<path d="M139.5 80.9l2-.3v.6zM163.3 80.6l2 .3-2 .3zM164 97.7v5.2M165 96.7h14.9M165 93.4h14.9M166.3 82.6h17M166.3 87.6h13.6M168.8 91.4h.6l-.3 2zM169.1 96.7l.3 2h-.6zM169.1 90.3v12.5M172.9 85.6h.7l-.3 2zM173.3 82.6l.3 2h-.7z"/>
<path d="M178.6 91.4h.6l-.3 2zM178.9 96.7l.3 2h-.6zM178.9 87.6l.3 2h-.6zM178.9 87.6v5.8M178.9 96.7v8.7M182.3 82.6l.3 2h-.6zM185.1 97.8v13.1M189.4 80.9h14.7M198.3 80.6l2 .3-2 .3zM201.1 80.9l2-.3v.6zM212.3 85.8h.7l-.3 1.6zM223.4 81.2l-11.5 6.6"/>
<path d="M228.6 87.7h.6l-.3 1.6zM233.5 86.7l-5.3 3M34.5 105.1h13.3M40.3 104.8l2 .3-2 .3zM41.8 116.7h11.8M42.8 116.4l2 .3-2 .3zM44.8 105.1l1.9-.3v.6zM50.6 116.7l2-.3v.6zM60.6 102.6l2-.4v.7zM60.6 102.6h17.9M76.5 102.2l2 .4-2 .3zM81.8 102.6l2.1-.4v.7z"/>
<path d="M81.8 102.6h18M97.8 102.2l2 .4-2 .3zM106.8 110.7h11.8M107.8 110.4l1.9 .3-1.9 .3zM115.6 110.7l2-.3v.6zM127.7 101.9h36.3M139.5 101.9l2-.4v.7zM162 101.5l2 .4-2 .3zM165 116.7h14.9M165 107.9h21.1M165 105.4h21.1M168.8 114.7h.6l-.3 2z"/>
<path d="M169.1 108.3v14.7M178.6 114.7h.6l-.3 2zM178.6 103.4h.6l-.3 2zM178.9 107.9l.3 2.1h-.6zM178.9 107.9v8.8M184.7 103.4h.7l-.3 2zM185.1 107.9l.3 2.1h-.7zM34.3 138.6h.6l-.3 2zM90.5 138.6h.7l-.4 2zM90.8 130.8l.4 2h-.7zM90.8 130.8v9.8M165 120h14.9"/>
<path d="M166.3 130.8h18.2M166.3 125.8h13.6M169.1 120l.3 2h-.6zM172.9 128.8h.7l-.3 2zM173.3 125.8l.3 2h-.7zM173.3 125.8v12.1M178.6 123.8h.6l-.3 2zM178.9 120l.3 2h-.6zM178.9 120v5.8M183.2 128.8h.7l-.4 2zM183.5 127.8v15.8M23.3 159.2h19.8"/>
<path d="M24 157.2h.6l-.3 2zM28.3 153.3h18.6M29 151.4h.7l-.3 1.9zM33.6 140.6h7.5M46.2 155.7l-.9 1.9-.5-.4zM46.2 155.7l-21.3 30.2M49.6 151l-3.4 4.7M128.7 150h26.6M129.9 142.2h20.5M137.5 141.8l2 .4-2 .3zM139.5 150l2-.4v.7zM139.5 145v33"/>
<path d="M147.4 142.2l2-.4v.7zM153.3 149.6l2 .4-2 .3zM183.5 140.6l.4 2.1h-.7zM17.7 169h16.9M18.4 167h.6l-.3 2zM24.1 179.6l2.3 3.4M139.5 165.8l2-.3v.6zM139.5 177l2-.3v.6zM139.5 177h64.6M139.5 165.8h22.5M159.9 165.5l2.1 .3-2.1 .3zM185 176.7l2 .3-2 .3z"/>
<path d="M187 160.2v17.8M201.1 177l2-.3v.6zM201.1 160.2v17.8M253.6 168.8l2.2 1.6M256.3 168.5l.3 .5-1.5 .9zM256.7 168.2l1.6-.9-1.2 1.4zM257 166.4l2 1.5M258.3 167.3l-3.2 2.6"/>
<circle cx="25.2" cy="181.3" r="1.37"/>
</g>
<g fill="none" stroke="#000" stroke-width=".21">
<path d="M213.7 31.2l35.7 32.8M224.8 31.3l15.5 15M235.7 31.6l10.5 13.2M255.3 31.8l10.4 15.6M269.3 32.5l-1.8 25.1M280.6 32.3l-5.8 20M213.9 40.5l32 25.7M214.7 49.7l8.7 7.8M264.3 46l1.4 1.4M264.9 45.6l.8 1.8M275 50.3l-.2 2M275.7 50.5l-.9 1.8"/>
<path d="M269.3 70.8l-4.6 25M227.4 82l-14.9 14.9M238.7 88.6l-9 8.4M253.9 82.3l-2.3 13.5M261.2 116.7l-16.8 25.1M277.2 116l-24.2 21.2M221.7 123.3l10.1 19.7M278.9 131.9l-6.8 16M137.6 187.7h153.6M137.6 191.7h153.6M137.6 199.7h153.6M152.8 183.7v20"/>
<path d="M200.7 183.7v4M210 183.7v4M211.3 191.7v12M230.4 191.7v12M263.2 183.7v20M272.8 183.7v8M276.4 195.6h.1M281.4 195.6v4.1M285 195.6h.1M291.2 195.6l-153.6 .1"/>
<circle cx="210.8" cy="28.6" r="3.9"/>
<circle cx="210.8" cy="38" r="3.9"/>
<circle cx="222" cy="28.6" r="3.9"/>
<circle cx="233.3" cy="28.6" r="3.9"/>
<circle cx="253.1" cy="28.6" r="3.9"/>
<circle cx="269.6" cy="28.6" r="3.9"/>
<circle cx="281.6" cy="28.6" r="3.9"/>
<circle cx="211.8" cy="47.1" r="3.9"/>
<circle cx="209.7" cy="99.7" r="3.9"/>
<circle cx="226.9" cy="99.7" r="3.9"/>
<circle cx="250.9" cy="99.7" r="3.9"/>
<circle cx="263.9" cy="99.7" r="3.9"/>
<circle cx="219.9" cy="119.8" r="3.9"/>
<circle cx="263.3" cy="113.4" r="3.9"/>
<circle cx="280.1" cy="113.4" r="3.9"/>
<circle cx="280.4" cy="128.3" r="3.9"/>
</g>
<g fill="none" stroke="#000" stroke-width=".25">
<path d="M282.6 197.7h7.8M282.6 197.1l3-.9v3l-3-.8zM288.4 195.8v3.8M106.2 203.7h185"/>
<circle cx="288.4" cy="197.7" r="1.74"/>
<circle cx="288.4" cy="197.7" r=".93"/>
</g>
<path d="M6.7 12.9h284.5v190.8h-284.5zM137.6 183.7v20M291.2 183.7h-185v20" fill="none" stroke="#000" stroke-width=".5"/>
<path d="M276.4 199.7v4M285 199.7v4" fill="none" stroke="#c0c0c0" stroke-width=".21"/>
<path d="M272.8 195.6h.1" fill="none" stroke="#c0c0c0" stroke-width=".25"/>
<g fill="#808080">
<path d="M228.9 76.3l.3 1.7h-.6zM228.6 87.7h.6l-.3 1.6z"/>
<path d="M212.6 69.1l.3 1.6h-.6zM212.3 85.8h.7l-.3 1.6z"/>
</g>
<path d="M253.8 82.1a.21 .21 0 0 0 0 .3 .21 .21 0 0 0 .3-.1 .21 .21 0 0 0-.2-.3v.3v-.3zM245.7 66.1a.23 .23 0 0 0 .1 .3 .23 .23 0 0 0 .3 0l-.2-.2 .2 .2v-.1a.22 .22 0 0 0-.1-.3 .22 .22 0 0 0-.3 .1zM223.2 57.4l.1 .2h.2l-.1-.1 .1 .1a.22 .22 0 0 0 0-.3 .22 .22 0 0 0-.3 .1zM269.2 70.6a.22 .22 0 0 0 0 .4 .22 .22 0 0 0 .3-.1 .22 .22 0 0 0-.1-.3l-.1 .2 .1-.2zM227.3 81.8a.22 .22 0 0 0-.1 .3 .22 .22 0 0 0 .3 .1 .22 .22 0 0 0 0-.3l-.1 .1 .1-.2zM238.5 88.5l-.1 .1a.22 .22 0 0 0 .4 .2 .22 .22 0 0 0 0-.3l-.1 .1 .1-.2zM240.2 46.2l-.1 .1a.23 .23 0 0 0 .1 .3 .23 .23 0 0 0 .3-.1l-.2-.2 .2 .2a.23 .23 0 0 0 0-.3 .23 .23 0 0 0-.3 0zM246 44.7l.1 .3h.2l-.1-.2 .1 .1v-.3zM267.3 57.5l.1 .3 .1-.2v.2a.22 .22 0 0 0 .2-.3 .22 .22 0 0 0-.4 0zM249.3 63.8l-.1 .3 .4 .1-.2-.2 .2 .2-.1-.4zM271.9 147.8l.2 .3v-.2v.2a.22 .22 0 0 0 .2-.2 .22 .22 0 0 0-.1-.3 .22 .22 0 0 0-.3 .2zM244.3 141.6v.3l.1-.1-.1 .2h.2l.1-.3zM252.8 137v.3l.2-.1-.2 .1a.22 .22 0 0 0 .3 0 .22 .22 0 0 0 0-.3 .22 .22 0 0 0-.3 0zM231.7 142.9l-.1 .2 .2 .2 .2-.1-.2-.2 .2 .2 .1-.1a.2 .2 0 0 0-.1-.3 .2 .2 0 0 0-.3 .1z" fill="#000"/>
<g fill="#808080">
<path d="M46.2 155.7l-.9 1.9-.5-.4z"/>
<path d="M76.5 102.2l2 .4-2 .3zM60.6 102.6l2-.4v.7zM60.6 90.5l2-.3v.7zM55.2 90.2l2.1 .3-2.1 .4zM163.3 80.6l2 .3-2 .3zM139.5 80.9l2-.3v.6zM162 101.5l2 .4-2 .3zM139.5 101.9l2-.4v.7zM198.3 33.8l2 .3-2 .3zM139.5 34.1l2-.3v.6zM199.1 27.2l2 .3-2 .3zM139.5 27.5l2-.3v.6zM201.1 80.9l2-.3v.6zM198.3 80.6l2 .3-2 .3zM185.8 40.4l2 .4-2 .3zM139.5 40.8l2-.4v.7zM201.1 177l2-.3v.6zM185 176.7l2 .3-2 .3z"/>
<path d="M78.5 77.7l2-.3v.7zM79.8 77.4l2 .3-2 .4zM81.8 102.6l2.1-.4v.7zM97.8 102.2l2 .4-2 .3zM99.8 90.5l1.9-.3v.7zM101.1 90.2l2 .3-2 .4zM47.9 32.8l2-.4v.7zM110.5 32.4l2 .4-2 .3zM60.6 38.2l2-.3v.6zM97.8 37.9l2 .3-2 .3zM40.3 104.8l2 .3-2 .3zM44.8 105.1l1.9-.3v.6zM42.8 116.4l2 .3-2 .3zM50.6 116.7l2-.3v.6zM107.8 110.4l1.9 .3-1.9 .3zM115.6 110.7l2-.3v.6zM35.6 22.5l2-.3v.7zM122.8 22.2l1.9 .3-1.9 .4zM42.1 27.5l2-.3v.6zM116.3 27.2l2 .3-2 .3zM137.5 141.8l2 .4-2 .3zM147.4 142.2l2-.4v.7zM139.5 150l2-.4v.7zM153.3 149.6l2 .4-2 .3zM139.5 165.8l2-.3v.6zM159.9 165.5l2.1 .3-2.1 .3zM139.5 177l2-.3v.6zM185 176.7l2 .3-2 .3z"/>
<path d="M256.7 168.2l1.6-.9-1.2 1.4zM256.3 168.5l.3 .5-1.5 .9z"/>
<path d="M72.4 80.6h.6l-.3 2zM72.7 72.7l.3 2h-.6zM34.3 138.6h.6l-.3 2zM34.6 72.7l.3 2h-.6zM178.6 114.7h.6l-.3 2zM178.9 107.9l.3 2.1h-.6zM178.6 103.4h.6l-.3 2zM178.9 96.7l.3 2h-.6zM183.5 140.6l.4 2.1h-.7zM183.2 128.8h.7l-.4 2z"/>
<path d="M29.4 60l.3 2h-.7zM29 151.4h.7l-.3 1.9zM90.8 130.8l.4 2h-.7zM90.5 138.6h.7l-.4 2zM18.7 44.4l.3 2h-.6zM18.4 167h.6l-.3 2zM24.3 54.2l.3 2h-.6zM24 157.2h.6l-.3 2zM173.3 82.6l.3 2h-.7zM172.9 85.6h.7l-.3 2zM168.8 91.4h.6l-.3 2zM169.1 96.7l.3 2h-.6zM184.7 103.4h.7l-.3 2zM185.1 107.9l.3 2.1h-.7zM168.8 114.7h.6l-.3 2zM169.1 120l.3 2h-.6zM173.3 125.8l.3 2h-.7zM172.9 128.8h.7l-.3 2zM178.9 120l.3 2h-.6zM178.6 123.8h.6l-.3 2zM178.9 87.6l.3 2h-.6zM178.6 91.4h.6l-.3 2zM182 70.7h.6l-.3 2zM182.3 82.6l.3 2h-.6z"/>
</g>
<g font-size="4.4" fill="#808080">
<text x="76.9" y="21.5">1070</text>
<text x="78.1" y="26.5">915</text>
<text x="167.2" y="26.5">740</text>
<text x="78.1" y="31.8">775</text>
<text x="157.8" y="33.1">730</text>
<text x="78.1" y="37.2">470</text>
<text x="157.8" y="39.8">580</text>
<text x="82.9" y="76.7">40</text>
<text x="126.3" y="79.9">310</text>
<text x="172.3" y="81.2" transform="rotate(-90 172.3 81.2)">60</text>
<text x="191" y="79.9">10</text>
<text x="51.6" y="89.6">40</text>
<text x="71.7" y="84.4" transform="rotate(-90 71.7 84.4)">118.50</text>
<text x="104" y="89.6">40</text>
<text x="181.3" y="85.1" transform="rotate(-90 181.3 85.1)">118.50</text>
<text x="211.7" y="84.2" transform="rotate(-90 211.7 84.2)">560</text>
<text x="228" y="89.9" transform="rotate(-90 228 89.9)">398</text>
<text x="177.9" y="92.4" transform="rotate(-90 177.9 92.4)">69</text>
<text x="65.7" y="101.6">215</text>
<text x="86" y="101.6">215</text>
<text x="129.3" y="100.9">294</text>
<text x="168.1" y="101.2" transform="rotate(-90 168.1 101.2)">40</text>
<text x="36.1" y="104.1">30</text>
<text x="177.9" y="103.8" transform="rotate(-90 177.9 103.8)">105</text>
<text x="184.1" y="104.2" transform="rotate(-90 184.1 104.2)">30</text>
<text x="17.7" y="109.9" transform="rotate(-90 17.7 109.9)">1495</text>
<text x="23.3" y="109.9" transform="rotate(-90 23.3 109.9)">1260</text>
<text x="28.4" y="109.9" transform="rotate(-90 28.4 109.9)">1120</text>
<text x="33.6" y="108.7" transform="rotate(-90 33.6 108.7)">815</text>
<text x="110.3" y="109.7">70</text>
<text x="45.3" y="115.7">70</text>
<text x="168.1" y="114.7" transform="rotate(-90 168.1 114.7)">40</text>
<text x="177.9" y="114.4" transform="rotate(-90 177.9 114.4)">105</text>
<text x="177.9" y="125.5" transform="rotate(-90 177.9 125.5)">69</text>
<text x="172.3" y="136.3" transform="rotate(-90 172.3 136.3)">60</text>
<text x="89.9" y="141.9" transform="rotate(-90 89.9 141.9)">118.50</text>
<text x="131.5" y="141.2">95</text>
<text x="182.6" y="140.3" transform="rotate(-90 182.6 140.3)">118.50</text>
<text x="130.3" y="149">190</text>
<text x="148.4" y="164.8">270</text>
<text x="252.9" y="170.2" transform="rotate(-38 252.9 170.2)">115</text>
<text x="161.3" y="176">570</text>
<text x="189.4" y="176">170</text>
<text x="27.7" y="180.3" transform="rotate(-55 27.7 180.3)">70</text>
</g>
<g font-size="3.5">
<text x="209.8" y="29.7">3</text>
<text x="220" y="29.7">12</text>
<text x="231.3" y="29.7">13</text>
<text x="252.1" y="29.7">6</text>
<text x="267.6" y="29.7">13</text>
<text x="280.7" y="29.7">4</text>
<text x="209.8" y="39.1">8</text>
<text x="209.8" y="48.3">11</text>
<text x="208.8" y="100.8">9</text>
<text x="225.9" y="100.8">5</text>
<text x="249.9" y="100.8">2</text>
<text x="263" y="100.8">2</text>
<text x="262.4" y="114.6">7</text>
<text x="278.2" y="114.6">1a</text>
<text x="218" y="120.9">1b</text>
<text x="278.5" y="129.4">10</text>
</g>
<g font-size="3.2">
<text x="153.6" y="190.8">KESME ALT SABİT BLOK</text>
<text x="153.6" y="186.8">80220303000</text>
<text x="210.7" y="186.6">-</text>
<text x="153.6" y="194.8">BOYA / RAL 2002 TURUNCU</text>
<text x="153.6" y="198.8">YOK / HRC</text>
<text x="230.8" y="198.7">-</text>
<text x="230.8" y="202.8">1298311.70</text>
</g>
<g font-size="2.8">
<text x="263.7" y="186.7">Ü.Adet:</text>
<text x="263.9" y="190.5">Vers.:</text>
<text x="211.5" y="194.5">Hammadde Adı:</text>
<text x="230.8" y="194.7">KAYNAKLI BIRLESTIRME</text>
<text x="138.3" y="202.6">SON KAYIT:</text>
<text x="163.5" y="202.6">Tuesday, April 1, 2025 10:22:57 PM</text>
<text x="212.1" y="198.4">Sip. Ölçüsü:</text>
<text x="212.2" y="202.7">Ağırlık:</text>
</g>
<g font-size="2.6">
<text x="273.4" y="190.4">6</text>
<text x="265.9" y="194.4">GENEL TOLERANS</text>
<text x="264.2" y="198.5">DIN 7168 m T</text>
<text x="264.3" y="202.6">ÖLÇEK</text>
<text x="278.5" y="202.6">1:1</text>
<text x="286.5" y="202.6">A4</text>
</g>
<g font-size="2.5">
<text x="138.3" y="186.4">Parça Kodu:</text>
<text x="138.3" y="190.5">Parça Adı:</text>
<text x="201.2" y="186.5">Ü.Kodu:</text>
<text x="138.3" y="194.5">Kaplama Şekli:</text>
<text x="138.3" y="198.6">Isıl İşlem:</text>
<text x="6.7" y="206.7">D:\DATALAR\88_SNTR_SNELTRAY_HOLLANDA-8565-4\3219\</text>
</g>
</svg>
